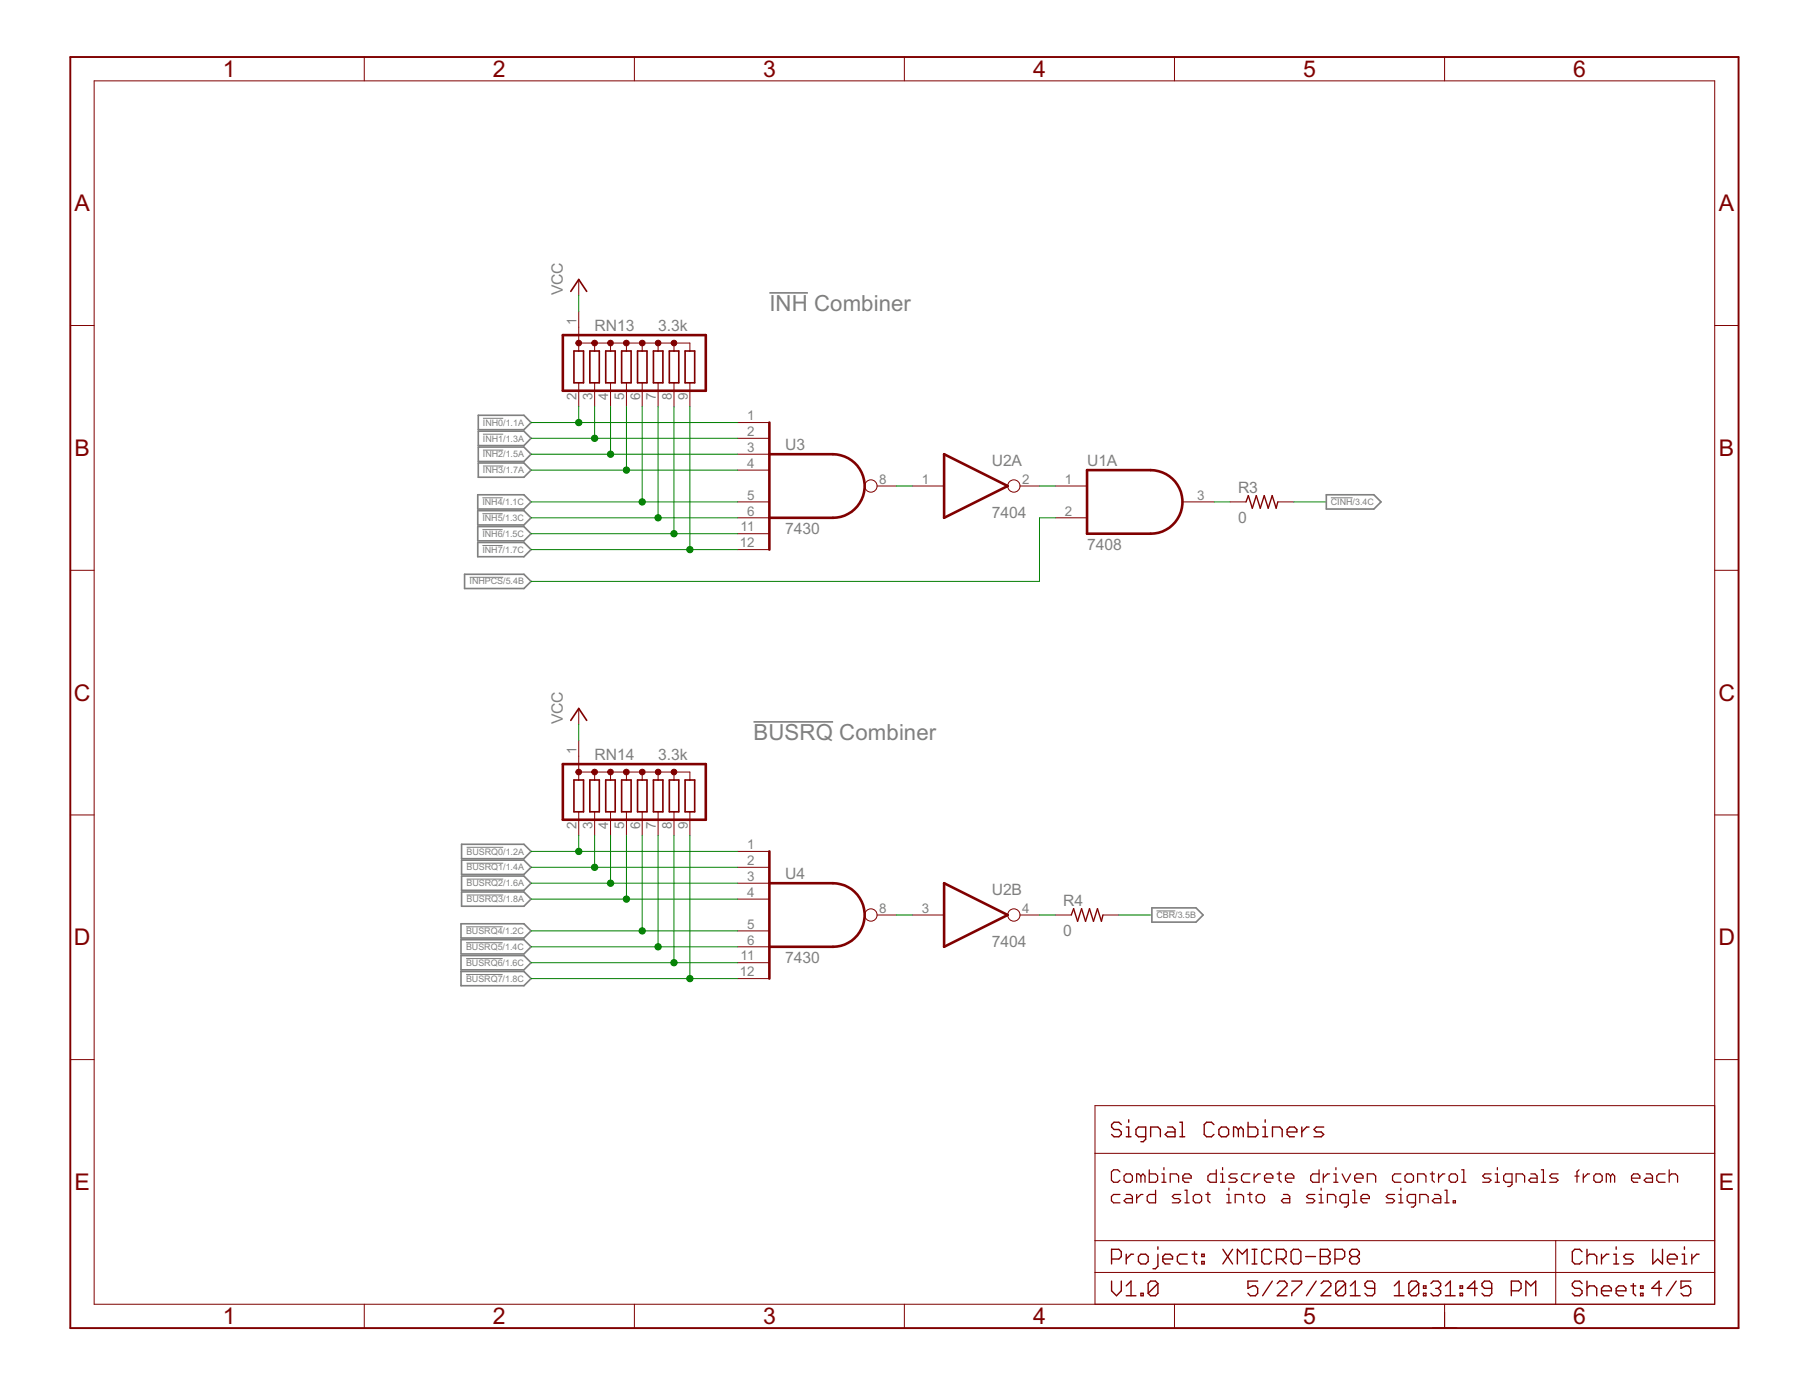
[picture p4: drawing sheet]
<svg xmlns="http://www.w3.org/2000/svg" width="279mm" height="216mm" viewBox="0 0 279 216" stroke-linecap="round" stroke-linejoin="round" font-family="sans-serif">
<g fill="none" stroke="#808080" stroke-width=".25">
<path d="M118.8 45.2h6M73.8 76.4h7.1l1.1 1.1-1.1 1.1h-7.1zM73.8 78.9h7.1l1.1 1.1-1.1 1.1h-7.1zM73.9 66.6h7l1.1 1.1-1.1 1.1h-7zM73.9 64.1h7l1.1 1.2-1.1 1.1h-7zM73.9 69h7l1.1 1.1-1.1 1.2h-7zM73.9 71.5h7l1.1 1.1-1.1 1.1h-7zM204.9 76.4h7.3l1.1 1.1-1.1 1.1h-7.3zM71.8 88.7h9.1l1.1 1.1-1.1 1.1h-9.1zM73.8 81.3h7.1l1.1 1.1-1.1 1.1h-7.1zM73.8 83.8h7.1l1.1 1.1-1.1 1.1h-7.1zM116.4 111.5h12.3"/>
<path d="M71.3 130.4h9.6l1.1 1.1-1.1 1.1h-9.6zM71.3 132.8h9.6l1.1 1.1-1.1 1.1h-9.6zM71.3 135.3h9.6l1.1 1.1-1.1 1.1h-9.6zM71.3 137.8h9.6l1.1 1.1-1.1 1.1h-9.6zM71.2 142.7h9.7l1.1 1.1-1.1 1.1h-9.7zM71.2 145.1h9.7l1.1 1.1-1.1 1.1h-9.7zM71.2 147.6h9.7l1.1 1.1-1.1 1.1h-9.7zM71.2 150h9.7l1.1 1.1-1.1 1.1h-9.7zM177.9 140.2h6.8l1.1 1.1-1.1 1.1h-6.8z"/>
</g>
<g fill="none" stroke="#808080" stroke-width=".15">
<path d="M74.5 76.9h3.1M74.5 79.3h3.1M74.6 67.1h3.1M74.6 69.5h3.1M74.6 72h3.1M74.6 64.6h3.1M205.5 76.9h3.4M72.5 89.2h5.2M74.5 81.8h3.1M74.5 84.2h3.1M72.1 130.9h5.6M72.1 133.3h5.6"/>
<path d="M72.1 135.8h5.6M72.1 138.2h5.6M72 143.1h5.6M72 145.6h5.6M72 148h5.6M72 150.5h5.6M178.6 140.7h2.9"/>
</g>
<path d="M10.9 8.8h257.6v196.3h-257.6z" fill="none" stroke="#800000" stroke-width=".3"/>
<g fill="none" stroke="#800000" stroke-width=".15">
<path d="M14.5 12.5h250.3v188.9h-250.3zM56.3 8.8v3.7M98 8.8v3.7M139.7 8.8v3.7M181.4 8.8v3.7M223.1 8.8v3.7M10.9 50.3h3.6M89.4 43.2v2.4M89.4 48.1v6.1M89.4 59.1v3.7M89.4 53h17.2v1.2M91.8 53v1.2"/>
<path d="M91.8 59.1v3.7M94.3 53v1.2M94.3 59.1v3.7M96.8 53v1.2M96.8 59.1v3.7M99.2 53v1.2M99.2 59.1v3.7M101.6 53v1.2M101.6 59.1v3.7M104.1 53v1.2M104.1 59.1v3.7M106.6 59.1v3.7"/>
<path d="M264.8 50.3h3.7M113.9 65.3h4.9M113.9 67.7h4.9M113.9 70.1h4.9M113.9 72.6h4.9M113.9 77.5h4.9M113.9 80h4.9M135.5 75.1h3M140.9 75.1h4.9M157.5 75.1h3M163 80h4.9M163 75.1h4.9"/>
<path d="M182.6 77.5h4.9M190 77.5h2.4M197.4 77.5h2.4M10.9 88.1h3.6M113.9 82.4h4.9M113.9 84.9h4.9M264.8 88.1h3.7M89.4 109.4v2.5M89.4 114.3v6.2M89.4 119.2h17.2v1.3M91.8 119.2v1.3M94.3 119.2v1.3"/>
<path d="M96.8 119.2v1.3M99.2 119.2v1.3M101.6 119.2v1.3M104.1 119.2v1.3M10.9 125.9h3.6M89.4 125.4v3.6M91.8 125.4v3.6M94.3 125.4v3.6M96.8 125.4v3.6M99.2 125.4v3.6M101.6 125.4v3.6M104.1 125.4v3.6"/>
<path d="M106.6 125.4v3.6M113.9 131.5h4.9M113.9 133.9h4.9M113.9 136.4h4.9M113.9 138.9h4.9M264.8 125.9h3.7M113.9 143.8h4.9M113.9 146.2h4.9M113.9 148.7h4.9M113.9 151.1h4.9M135.5 141.3h3M140.9 141.3h4.9"/>
<path d="M157.5 141.3h3M163 141.3h2.5M170.3 141.3h2.5M10.9 163.6h3.6M169.1 178.1h95.7M264.8 163.6h3.7M264.8 170.8h-95.7v30.6M169.1 191.6h95.7M169.1 196.5h95.7M240.3 191.6v9.8M56.3 201.4v3.7M98 201.4v3.7"/>
<path d="M139.7 201.4v3.7M181.4 201.4v3.7M223.1 201.4v3.7"/>
<circle cx="134.5" cy="75.1" r=".95"/>
<circle cx="156.6" cy="75.1" r=".95"/>
<circle cx="134.5" cy="141.3" r=".95"/>
<circle cx="156.6" cy="141.3" r=".95"/>
</g>
<g fill="none" stroke="#800000" stroke-width=".21">
<path d="M192.4 77.5l.4-1 .6 2 .6-2 .6 2 .7-2 .6 2 .6-2 .6 2 .3-1M165.5 141.3l.3-1 .6 2 .6-2 .7 2 .6-2 .6 2 .6-2 .6 2 .2-1M173.2 173.7l-.4-.4h-.7l-.4 .4v.4l.4 .3h.7l.4 .4v.4l-.4 .4h-.7l-.4-.4M173.9 175.6h.8M173.9 174.1h.4v1.5M174.3 172.9v.4M177 175.6h-1.2l-.3-.4v-.8l.3-.3h1.2v1.8l-.4 .4h-.4M177.7 175.6v-1.5h1.1l.4 .3v1.2M180.3 174.1h.8l.4 .3v1.2h-1.2l-.3-.4 .3-.4h1.2M182.2 173.3h.4v2.3M182.2 175.6h.8M187.5 173.7l-.4-.4h-.7l-.4 .4v1.5l.4 .4h.7l.4-.4"/>
<path d="M188.6 174.1h.8l.4 .3v.8l-.4 .4h-.8l-.3-.4v-.8zM191.3 174.4l-.4-.3h-.4v1.5M191.3 174.4v1.2M191.3 174.4l.3-.3 .4 .3v1.2M192.8 173.3v2.3h1.1l.4-.4v-.8l-.4-.3h-1.1M195 175.6h.8M195 174.1h.4v1.5M195.4 172.9v.4M196.5 175.6v-1.5h1.2l.3 .3v1.2M198.8 174.8h1.5v-.4l-.4-.3h-.7l-.4 .3v.8l.4 .4h.7M201.1 174.1v1.5M202.2 174.1h-.4l-.7 .7"/>
<path d="M204.4 174.1h-1.1l-.4 .3 .4 .4h.8l.3 .4-.3 .4h-1.2M171.7 194.4h1.1l.4-.3v-.8l-.4-.4h-1.1v2.3M171.7 197.8v1.5l.7 .8 .8-.8v-1.5M173.9 193.7v1.5M173.9 198.6l.8-.8v2.3M175.1 193.7h-.4l-.8 .7M175.8 194.1l.4-.4h.8l.3 .4v.7l-.3 .4h-.8l-.4-.4zM176.2 199.7h.4v.4h-.4zM178.8 198.2l-.3-.4h-.8l-.4 .4v1.5M178.8 193.7v1.9l-.3 .3h-.4M178.8 192.6v.3M178.8 198.2v1.5l-.3 .4h-.8l-.4-.4"/>
<path d="M178.8 198.2l-1.5 1.5M179.6 194.4h1.5v-.3l-.4-.4h-.7l-.4 .4v.7l.4 .4h.7M183.4 193.7h-1.2l-.4 .4v.7l.4 .4h1.2M184.1 193.7h.8M184.5 193.3v1.5l.4 .4M185.6 193.7h.4v.4h-.4zM185.6 194.8h.4v.4h-.4zM188.9 192.9l1.5 2.3M190.4 192.9l-1.5 2.3M191.1 195.2v-2.3l.8 .8 .7-.8v2.3M193.4 192.9h.7M193.4 195.2h.7"/>
<path d="M193.8 192.9v2.3M194.2 197.8h-1.5v1.2l.8-.4h.4l.3 .4v.7l-.3 .4h-.8l-.4-.4M196.4 193.3l-.4-.4h-.7l-.4 .4v1.5l.4 .4h.7l.4-.4M196.5 197.8l-1.5 2.3M197.1 194.4h1.2l.3-.3v-.8l-.3-.4h-1.2v2.3M197.3 198.2l.3-.4h.8l.4 .4v.4l-1.5 1.5h1.5M197.9 194.4l.7 .8M199.5 197.8h1.5v.4l-1.5 1.5v.4M199.8 192.9h.7l.4 .4v1.5l-.4 .4h-.7l-.4-.4v-1.5zM201.7 194.1h1.5M203.3 197.8l-1.5 2.3M203.9 192.9h1.2l.3 .4v.4l-.3 .4 .3 .3v.4l-.3 .4h-1.2z"/>
<path d="M203.9 194.1h1.2M204 198.2l.4-.4h.8l.3 .4v.4l-1.5 1.5h1.5M206.2 194.4h1.1l.4-.3v-.8l-.4-.4h-1.1v2.3M207.8 198.2v1.5l-.4 .4h-.7l-.4-.4M207.8 198.2l-.4-.4h-.7l-.4 .4v1.5M207.8 198.2l-1.5 1.5M208.6 198.6l.7-.8v2.3M208.8 194.1l-.4-.4v-.4l.4-.4h.8l.4 .4v.4l-.4 .4M208.8 194.1l-.4 .3v.4l.4 .4h.8l.4-.4v-.4l-.4-.3M208.8 194.1h.8M212.3 199h-1.1l-.4-.4v-.4l.4-.4h.8l.3 .4v1.5l-.3 .4h-.8l-.4-.4M215.3 198.6l.8-.8v2.3"/>
<path d="M219.1 198.2v1.5l-.4 .4h-.7l-.4-.4M219.1 198.2l-.4-.4h-.7l-.4 .4v1.5M219.1 198.2l-1.5 1.5M219.9 199.7h.3v.4h-.3zM219.9 198.6h.3v.4h-.3zM221 198.2l.4-.4h.7l.4 .4v.4l-.4 .4M221.7 199h.4M222.1 199l.4 .3v.4l-.4 .4h-.7l-.4-.4M223.2 198.6l.8-.8v2.3M225.5 199.7h.4v.4h-.4zM225.5 198.6h.4v.4h-.4zM228.2 199h-1.6l1.2-1.2v2.3"/>
<path d="M230.4 199h-1.1l-.4-.4v-.4l.4-.4h.7l.4 .4v1.5l-.4 .4h-.7l-.4-.4M233.4 199.3h1.1l.4-.3v-.8l-.4-.4h-1.1v2.3M244.3 193.3l-.3-.4h-.8l-.4 .4v1.5l.4 .4h.8l.3-.4M244.3 198.2l-.3-.4h-.8l-.4 .4v.4l.4 .4h.8l.3 .3v.4l-.3 .4h-.8l-.4-.4M245.1 194.1l.4-.4h.7l.4 .4v1.1M245.1 192.9v2.3M245.1 197.8v2.3M245.1 199l.4-.4h.7l.4 .4v1.1M247.4 199.3h1.5v-.3l-.4-.4h-.8l-.3 .4v.7l.3 .4h.8M247.4 193.7v1.5M248.5 193.7h-.4l-.7 .7M249.2 193.7h.4v1.5"/>
<path d="M249.2 195.2h.8M249.6 199.3h1.5v-.3l-.3-.4h-.8l-.4 .4v.7l.4 .4h.8M249.6 192.6v.3M251.9 198.6h.7M252.3 193.7h-1.2l-.3 .4 .3 .3h.8l.4 .4-.4 .4h-1.1M252.3 198.2v1.5l.3 .4M253.4 199.7h.4v.4h-.4zM253.4 198.6h.4v.4h-.4zM255.3 192.9v2.3l.7-.8 .8 .8v-2.3M256.6 199h-1.5l1.1-1.2v2.3M257.5 194.4h1.5v-.3l-.3-.4h-.8l-.4 .4v.7l.4 .4h.8M258.9 197.8l-1.5 2.3"/>
<path d="M259.8 193.7h.4v1.5M259.8 195.2h.7M260.2 192.6v.3M261.1 197.8h-1.5v1.2l.8-.4h.4l.3 .4v.7l-.3 .4h-.8l-.4-.4M261.3 193.7v1.5M262.4 193.7h-.4l-.7 .7M173.9 200.1h1.6M208.6 200.1h1.5M215.3 200.1h1.6M223.2 200.1h1.5M235.7 200.1v-2.3l.7 .8 .8-.8v2.3"/>
</g>
<g fill="none" stroke="#800000" stroke-width=".19">
<path d="M173 181l-.4-.3h-.6l-.3 .3v1.3l.3 .3h.6l.4-.3M173 184.5h-1l-.3 .3v.6l.3 .4h1M173.6 181.6l.3-.3h.7l.3 .3v.7l-.3 .3h-.7l-.3-.3zM173.9 184.5h.7l.3 .3v1h-1l-.3-.4 .3-.3h1M175.6 184.5v1.3M176.2 181.6l-.3-.3h-.3v1.3M176.2 181.6v1M176.2 181.6l.3-.3 .3 .3v1M176.5 184.5h-.3l-.6 .6M177.5 180.7v1.9h1l.3-.3v-.7l-.3-.3h-1M178.5 183.8v2h-1l-.3-.4v-.6l.3-.3h1M179.5 182.6h.6"/>
<path d="M179.5 181.3h.3v1.3M179.8 180.3v.4M180.7 182.6v-1.3h1l.3 .3v1M182.4 184.5h-1l-.3 .3 .3 .3h.6l.4 .3-.4 .4h-.9M182.7 181.9h1.3v-.3l-.4-.3h-.6l-.3 .3v.7l.3 .3h.6M183 185.8h.7M183 183.8h.3v2M184.6 184.5h.7l.3 .3v.6l-.3 .4h-.7l-.3-.4v-.6zM186.2 184.5h.7M186.6 184.1v1.3l.3 .4M187.9 180.7v1.9h-1l-.3-.3v-.7l.3-.3h1M188.5 182.6h.7"/>
<path d="M188.5 181.3h.3v1.3M188.8 180.3v.4M189.5 184.5h.3v1.3M189.5 185.8h.6M189.8 183.5v.3M190.8 185.8v-1.3h.9l.4 .3v1M191.1 181.3h-1l-.3 .3 .3 .3h.7l.3 .4-.3 .3h-1M192.7 184.5h.7M193 181.3h-.9l-.4 .3v.7l.4 .3h.9M193 184.1v1.3l.4 .4M193.7 181.3v1.3M194 184.8l.3-.3h.7l.3 .3v.6l-.3 .4h-.7l-.3-.4z"/>
<path d="M194.7 181.3h-.4l-.6 .6M195.3 181.9h1.3v-.3l-.3-.3h-.7l-.3 .3v.7l.3 .3h.7M197.3 181.3h.6M197.6 181v1.3l.3 .3M198.2 184.5h.7l.3 .3v1h-1l-.3-.4 .3-.3h1M198.5 181.9h1.3v-.3l-.3-.3h-.6l-.4 .3v.7l.4 .3h.6M203.1 184.5h-1l-.3 .3 .3 .3h.7l.3 .3-.3 .4h-1M203.7 180.7v1.9h-.9l-.4-.3v-.7l.4-.3h.9M203.7 184.5h.3v1.3M203.7 185.8h.7M204 183.5v.3M204.4 181.3v1.3"/>
<path d="M205 185.8v-1.3h1l.3 .3v1M205.4 181.3h-.4l-.6 .6M206 182.6h.7M206 181.3h.3v1.3M206.3 180.3v.4M207.3 181.3l.6 1.3 .7-1.3M208.3 185.8h-1l-.3-.4v-.6l.3-.3h1v1.6l-.4 .3h-.3M208.9 183.8h.3v2M208.9 185.8h.7M209.2 181.9h1.3v-.3l-.3-.3h-.6l-.4 .3v.7l.4 .3h.6M210.2 185.1h1.3v-.3l-.3-.3h-.7l-.3 .3v.6l.3 .4h.7M211.2 182.6v-1.3h1l.3 .3v1"/>
<path d="M215.4 184.5h-1l-.3 .3 .3 .3h.7l.3 .3-.3 .4h-1M216 184.5h.4v1.3M216 185.8h.7M216.4 181.3h-1l-.3 .3v.7l.3 .3h1M216.4 183.5v.3M217 181.6l.3-.3h.7l.3 .3v.7l-.3 .3h-.7l-.3-.3zM218.6 185.8h-.9l-.4-.4v-.6l.4-.3h.9v1.6l-.3 .3h-.3M218.9 182.6v-1.3h1l.3 .3v1M219.3 185.8v-1.3h.9l.4 .3v1M220.9 181.3h.7M221.2 181v1.3l.4 .3M221.6 184.5h.6l.3 .3v1h-.9l-.4-.4 .4-.3h.9"/>
<path d="M222.2 181.3v1.3M223.2 181.3h-.4l-.6 .6M223.2 185.8h.6M223.2 183.8h.3v2M224.1 181.3h.7l.3 .3v.7l-.3 .3h-.7l-.3-.3v-.7zM224.5 185.4h.3v.4h-.3zM225.8 180.7h.3v1.9M225.8 182.6h.6M230.3 181.3h-1l-.3 .3 .3 .3h.7l.3 .4-.3 .3h-1M230.9 182.6h.7M230.9 181.3h.4v1.3M231.3 180.3v.4"/>
<path d="M233.5 182.6h-.9l-.4-.3v-.7l.4-.3h.9v1.6l-.3 .3h-.3M234.2 182.6v-1.3h.9l.4 .3v1M236.4 181.3h.7l.3 .3v1h-1l-.3-.3 .3-.4h1M238.1 180.7h.3v1.9M238.1 182.6h.6M240.6 181.3h-.9l-.3 .3 .3 .3h.6l.3 .4-.3 .3h-.9M243.2 181.6h.7M243.9 180.7l-.3 .3v1.6M244.5 181.3v1.3M245.5 181.3h-.3l-.7 .6M246.5 181.3h.6l.4 .3v.7l-.4 .3h-.6l-.3-.3v-.7zM248.8 181.6l-.4-.3h-.3v1.3"/>
<path d="M248.8 181.6v1M248.8 181.6l.3-.3 .3 .3v1M252 181.9h1.3v-.3l-.3-.3h-.7l-.3 .3v.7l.3 .3h.7M254.3 181.3h.6l.3 .3v1h-.9l-.4-.3 .4-.4h.9M257.2 181.3h-1l-.3 .3v.7l.3 .3h1M257.8 181.6l.3-.3h.7l.3 .3v1M257.8 180.7v1.9"/>
</g>
<path d="M86.9 51.8h22.1v8.5h-22.1zM118.8 70.1h9.9a4.9 4.9 0 0 1 4.8 5 4.9 4.9 0 0 1-4.8 4.9h-9.9M118.8 65.3v19.6M145.8 70.1l9.8 5-9.8 4.9zM167.9 72.6h9.8a4.9 4.9 0 0 1 4.9 4.9 4.9 4.9 0 0 1-4.9 4.9h-9.8zM86.9 118h22.1v8.6h-22.1zM118.8 136.4h9.9a4.9 4.9 0 0 1 4.8 4.9 4.9 4.9 0 0 1-4.8 4.9h-9.9M118.8 131.5v19.6M145.8 136.4l9.8 4.9-9.8 4.9z" fill="none" stroke="#800000" stroke-width=".4"/>
<g fill="none" stroke="#800000" stroke-width=".25">
<path d="M88.2 45l1.2-1.8 1.2 1.8M88.6 54.2h1.5v4.9h-1.5zM91.1 54.2h1.5v4.9h-1.5zM93.6 54.2h1.4v4.9h-1.4zM96 54.2h1.5v4.9h-1.5zM98.5 54.2h1.4v4.9h-1.4zM100.9 54.2h1.5v4.9h-1.5zM103.4 54.2h1.4v4.9h-1.4zM105.8 54.2h1.5v4.9h-1.5zM88.2 111.3l1.2-1.9 1.2 1.9M88.6 120.5h1.5v4.9h-1.5zM91.1 120.5h1.5v4.9h-1.5z"/>
<path d="M93.6 120.5h1.4v4.9h-1.4zM96 120.5h1.5v4.9h-1.5zM98.5 120.5h1.4v4.9h-1.4zM100.9 120.5h1.5v4.9h-1.5zM103.4 120.5h1.4v4.9h-1.4zM105.8 120.5h1.5v4.9h-1.5zM221.3 205.1h3.7"/>
</g>
<g fill="#800000" stroke="#800000" stroke-width=".15">
<path d="M103.7 52.7a.44 .44 0 0 1 .7 0 .44 .44 0 0 1-.2 .7 .44 .44 0 0 1-.5-.4h.5h-.5z" fill-rule="evenodd"/>
<path d="M101.3 52.7a.44 .44 0 0 1 .6-.1 .44 .44 0 0 1 0 .7 .44 .44 0 0 1-.6-.1l-.1-.2h.5h-.5z" fill-rule="evenodd"/>
<path d="M98.8 52.7a.44 .44 0 0 1 .7-.1 .44 .44 0 0 1 0 .7 .44 .44 0 0 1-.7-.1v-.2h.5h-.5z" fill-rule="evenodd"/>
<path d="M96.4 52.7a.44 .44 0 0 1 .6-.1 .44 .44 0 0 1 0 .7 .44 .44 0 0 1-.6-.1l-.1-.2h.5h-.5z" fill-rule="evenodd"/>
<path d="M93.9 52.7a.43 .43 0 0 1 .7 0 .43 .43 0 0 1-.2 .7 .43 .43 0 0 1-.5-.4h.4h-.4z" fill-rule="evenodd"/>
<path d="M91.5 52.7a.44 .44 0 0 1 .7 0 .44 .44 0 0 1-.2 .7 .44 .44 0 0 1-.6-.4h.5h-.5z" fill-rule="evenodd"/>
<path d="M89 52.7a.44 .44 0 0 1 .7 0 .44 .44 0 0 1-.2 .7 .44 .44 0 0 1-.6-.4h.5h-.5z" fill-rule="evenodd"/>
<path d="M103.7 119a.44 .44 0 0 1 .7-.1 .44 .44 0 0 1-.2 .7 .44 .44 0 0 1-.5-.4h.5h-.5z" fill-rule="evenodd"/>
<path d="M101.3 119a.44 .44 0 0 1 .6-.1 .44 .44 0 0 1 0 .7 .44 .44 0 0 1-.6-.2l-.1-.2h.5h-.5z" fill-rule="evenodd"/>
<path d="M98.8 119a.44 .44 0 0 1 .7-.1 .44 .44 0 0 1 0 .7 .44 .44 0 0 1-.7-.2v-.2h.5h-.5z" fill-rule="evenodd"/>
<path d="M96.4 119a.44 .44 0 0 1 .6-.1 .44 .44 0 0 1 0 .7 .44 .44 0 0 1-.6-.2l-.1-.2h.5h-.5z" fill-rule="evenodd"/>
<path d="M93.9 119a.43 .43 0 0 1 .7-.1 .43 .43 0 0 1-.2 .7 .43 .43 0 0 1-.5-.4h.4v.1l-.4-.1z" fill-rule="evenodd"/>
<path d="M91.5 119a.44 .44 0 0 1 .7-.1 .44 .44 0 0 1-.2 .7 .44 .44 0 0 1-.6-.4h.4l.1 .1-.5-.1z" fill-rule="evenodd"/>
<path d="M89 119a.44 .44 0 0 1 .7-.1 .44 .44 0 0 1-.2 .7 .44 .44 0 0 1-.6-.4h.5v.1l-.5-.1z" fill-rule="evenodd"/>
</g>
<g fill="none" stroke="#008000" stroke-width=".15">
<path d="M89.4 45.6v2.5M82 80h31.9M82 67.7h31.9M82 70.1h31.9M82 72.6h31.9M82 77.5h31.9M82 65.3h31.9M89.4 62.8v2.5M91.8 62.8v4.9M94.3 62.8v7.3M96.8 62.8v9.8M99.2 62.8v14.7"/>
<path d="M101.6 62.8v17.2M104.1 62.8v19.6M106.6 62.8v22.1M138.5 75.1h2.4M160.5 75.1h2.5M163 80h-2.5v9.8h-78.5M187.5 77.5h2.5M199.8 77.5h4.9M82 82.4h31.9M82 84.9h31.9M89.4 111.9v2.4M82 131.5h31.9"/>
<path d="M82 133.9h31.9M82 136.4h31.9M82 138.9h31.9M89.4 129v2.5M91.8 129v4.9M94.3 129v7.4M96.8 129v9.9M99.2 129v14.8M101.6 129v17.2M104.1 129v19.7M106.6 129v22.1M82 143.8h31.9"/>
<path d="M82 146.2h31.9M82 148.7h31.9M82 151.1h31.9M138.5 141.3h2.4M160.5 141.3h2.5M172.8 141.3h4.9"/>
</g>
<g fill="#008000" stroke="#008000" stroke-width=".15">
<circle cx="91.8" cy="67.7" r=".49"/>
<circle cx="94.3" cy="70.1" r=".49"/>
<circle cx="96.8" cy="72.6" r=".49"/>
<circle cx="99.2" cy="77.5" r=".49"/>
<circle cx="101.6" cy="80" r=".49"/>
<circle cx="104.1" cy="82.4" r=".49"/>
<circle cx="106.6" cy="84.9" r=".49"/>
<circle cx="89.4" cy="65.3" r=".49"/>
<circle cx="89.4" cy="131.5" r=".49"/>
<circle cx="91.8" cy="133.9" r=".49"/>
<circle cx="94.3" cy="136.4" r=".49"/>
<circle cx="96.8" cy="138.9" r=".49"/>
<circle cx="99.2" cy="143.8" r=".49"/>
<circle cx="101.6" cy="146.2" r=".49"/>
<circle cx="104.1" cy="148.7" r=".49"/>
<circle cx="106.6" cy="151.1" r=".49"/>
</g>
<g font-size="4" fill="#800000">
<text x="34.4" y="11.9">1</text>
<text x="76.1" y="11.9">2</text>
<text x="117.9" y="11.9">3</text>
<text x="159.6" y="11.9">4</text>
<text x="201.3" y="11.9">5</text>
<text x="243" y="11.9">6</text>
<text x="11.5" y="32.6">A</text>
<text x="265.5" y="32.6">A</text>
<text x="11.5" y="70.4">B</text>
<text x="265.5" y="70.4">B</text>
<text x="11.4" y="108.2">C</text>
<text x="265.4" y="108.2">C</text>
<text x="11.4" y="146">D</text>
<text x="265.4" y="146">D</text>
<text x="11.5" y="183.8">E</text>
<text x="265.5" y="183.8">E</text>
<text x="34.4" y="204.5">1</text>
<text x="76.1" y="204.5">2</text>
<text x="117.9" y="204.5">3</text>
<text x="159.6" y="204.5">4</text>
<text x="201.3" y="204.5">5</text>
<text x="243" y="204.5">6</text>
</g>
<g font-size="3.8" fill="#808080">
<text x="118.8" y="48.1">INH Combiner</text>
<text x="116.4" y="114.3">BUSRQ Combiner</text>
</g>
<g font-size="2.7" fill="#808080">
<text x="86.9" y="45.6" transform="rotate(-90 86.9 45.6)">VCC</text>
<text x="91.8" y="51.1">RN13</text>
<text x="101.7" y="51.1">3.3k</text>
<text x="121.3" y="69.5">U3</text>
<text x="153.2" y="72">U2A</text>
<text x="167.9" y="72">U1A</text>
<text x="191.2" y="76.1">R3</text>
<text x="121.3" y="82.4">7430</text>
<text x="153.2" y="80">7404</text>
<text x="191.2" y="80.7">0</text>
<text x="167.9" y="84.9">7408</text>
<text x="86.9" y="111.9" transform="rotate(-90 86.9 111.9)">VCC</text>
<text x="91.8" y="117.4">RN14</text>
<text x="101.7" y="117.4">3.3k</text>
<text x="121.3" y="135.8">U4</text>
<text x="153.2" y="138.2">U2B</text>
<text x="164.2" y="139.9">R4</text>
<text x="121.3" y="148.7">7430</text>
<text x="153.2" y="146.2">7404</text>
<text x="164.2" y="144.5">0</text>
</g>
<g font-size="2.3" fill="#808080">
<text x="89" y="50.2" transform="rotate(-90 89 50.2)">1</text>
<text x="89" y="61.8" transform="rotate(-90 89 61.8)">2</text>
<text x="91.5" y="61.8" transform="rotate(-90 91.5 61.8)">3</text>
<text x="93.9" y="61.8" transform="rotate(-90 93.9 61.8)">4</text>
<text x="96.4" y="61.8" transform="rotate(-90 96.4 61.8)">5</text>
<text x="98.9" y="61.8" transform="rotate(-90 98.9 61.8)">6</text>
<text x="101.3" y="61.8" transform="rotate(-90 101.3 61.8)">7</text>
<text x="103.8" y="61.8" transform="rotate(-90 103.8 61.8)">8</text>
<text x="106.2" y="61.8" transform="rotate(-90 106.2 61.8)">9</text>
<text x="115.4" y="64.9">1</text>
<text x="115.4" y="67.4">2</text>
<text x="115.4" y="69.8">3</text>
<text x="115.4" y="72.3">4</text>
<text x="115.4" y="77.2">5</text>
<text x="135.8" y="74.7">8</text>
<text x="142.4" y="74.7">1</text>
<text x="157.9" y="74.7">2</text>
<text x="164.5" y="74.7">1</text>
<text x="184.9" y="77.2">3</text>
<text x="114.4" y="82.1">11</text>
<text x="115.4" y="79.6">6</text>
<text x="164.5" y="79.6">2</text>
<text x="114.2" y="84.5">12</text>
<text x="89" y="116.4" transform="rotate(-90 89 116.4)">1</text>
<text x="89" y="128.1" transform="rotate(-90 89 128.1)">2</text>
<text x="91.5" y="128.1" transform="rotate(-90 91.5 128.1)">3</text>
<text x="93.9" y="128.1" transform="rotate(-90 93.9 128.1)">4</text>
<text x="96.4" y="128.1" transform="rotate(-90 96.4 128.1)">5</text>
<text x="98.9" y="128.1" transform="rotate(-90 98.9 128.1)">6</text>
<text x="101.3" y="128.1" transform="rotate(-90 101.3 128.1)">7</text>
<text x="103.8" y="128.1" transform="rotate(-90 103.8 128.1)">8</text>
<text x="106.2" y="128.1" transform="rotate(-90 106.2 128.1)">9</text>
<text x="115.4" y="131.2">1</text>
<text x="115.4" y="133.6">2</text>
<text x="115.4" y="136.1">3</text>
<text x="115.4" y="138.5">4</text>
<text x="115.4" y="143.4">5</text>
<text x="135.8" y="141">8</text>
<text x="142.4" y="141">3</text>
<text x="157.9" y="141">4</text>
<text x="114.4" y="148.3">11</text>
<text x="115.4" y="145.9">6</text>
<text x="114.2" y="150.8">12</text>
</g>
<g font-size="1.5" fill="#808080">
<text x="74.6" y="65.7">INH0/1.1A</text>
<text x="74.6" y="68.2">INH1/1.3A</text>
<text x="74.6" y="70.6">INH2/1.5A</text>
<text x="74.5" y="78">INH4/1.1C</text>
<text x="74.6" y="73.1">INH3/1.7A</text>
<text x="205.6" y="78">CINH/3.4C</text>
<text x="74.5" y="80.5">INH5/1.3C</text>
<text x="74.5" y="82.9">INH6/1.5C</text>
<text x="74.5" y="85.4">INH7/1.7C</text>
<text x="72.5" y="90.3">INHPCS/5.4B</text>
<text x="72.1" y="132">BUSRQ0/1.2A</text>
<text x="72.1" y="134.4">BUSRQ1/1.4A</text>
<text x="72.1" y="136.9">BUSRQ2/1.6A</text>
<text x="72.1" y="139.3">BUSRQ3/1.8A</text>
<text x="178.6" y="141.8">CBR/3.5B</text>
<text x="72" y="144.2">BUSRQ4/1.2C</text>
<text x="72" y="146.7">BUSRQ5/1.4C</text>
<text x="72" y="149.2">BUSRQ6/1.6C</text>
<text x="72" y="151.6">BUSRQ7/1.8C</text>
</g>
</svg>
